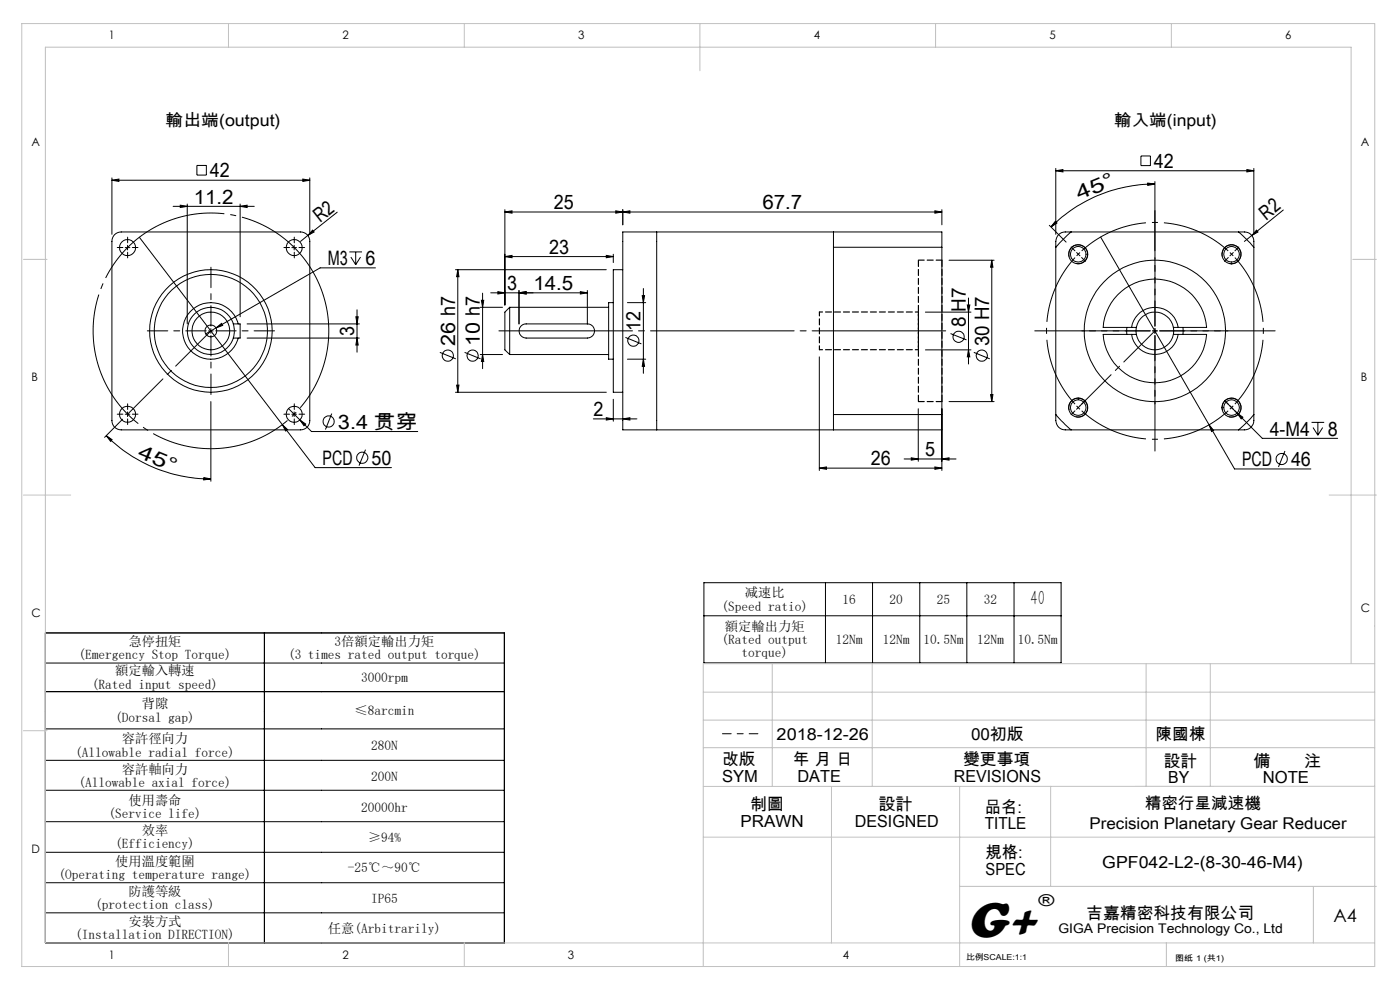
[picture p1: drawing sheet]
<svg xmlns="http://www.w3.org/2000/svg" width="297mm" height="210mm" viewBox="0 0 297 210" stroke-linecap="round" stroke-linejoin="round" font-family="sans-serif">
<g fill="none" stroke="#000" stroke-width=".21">
<path d="M23.7 38.2l1.5-.2v.5zM23.7 37.7v12M23.7 38.2h42M41.8 35.1h2v2h-2zM64.2 38l1.5 .2-1.5 .3zM65.7 37.7v12M224 36.2l1.5-.2v.5zM224 35.7v14M224 36.2h42M242 33.1h2.1v2h-2.1zM243.5 38.8l1.5 .2-1.5 .3zM245 39a31.3 31.3 0 0 0-22 9.1"/>
<path d="M245 38.5v14.7M264.5 36l1.5 .2-1.5 .3zM266 35.7v14M24.3 49.8l.7-.5 .7-.1h38a1.93 1.93 0 0 1 2 2v38a1.93 1.93 0 0 1-2 2h-38a1.93 1.93 0 0 1-2-2v-38l.2-.8zM26.6 52.5h1M27.1 52v1M29.6 50.3l30.3 39.8M36.7 43.8h17.2M38.2 43.5l1.5 .3-1.5 .2zM39.7 43.3v25.4M50.9 43.8l1.5-.3v.5zM50.9 43.3v23.9"/>
<path d="M61.9 52.5h1M62.4 52v1M65.3 49.9l-1.6 1.3M66.3 48.8l.3 .4-1.3 .7zM71.5 45l-6.2 4.9M74.1 53.4h2.7M74.4 54.5l1.1 1.7M75.5 53.4v2.8M76.5 54.5l-1 1.7M79.7 56.8h-11.8l-22.1 12.8M96.6 57.2h32M97.1 57.2v26"/>
<path d="M97.1 57.2l.3 1.5h-.5zM107.1 45l1.5-.3v.5zM107.1 54.4l1.5-.2v.5zM107.1 44.5v20.2M107.1 54.4h23M128.6 54.2l1.5 .2-1.5 .3zM130.1 53.9v1.8M130.6 44.7l1.5 .3-1.5 .2zM132.1 45l1.5-.3v.5zM132.1 44.5v3.2M132.1 57.2h-2v26h2M139.3 49.2v42"/>
<path d="M176.8 49.2v3.2M176.8 52.4h23M176.8 52.4v35.5M198.3 44.7l1.5 .3-1.5 .2zM199.8 44.5v3.2M199.8 45h-92.7M199.8 52.4v-3.2h-67.7v42h67.7v-3.3h-23M199.8 52.4v47.4M201.3 55.2h9.6M210.4 55.2v30M210.4 55.2l.2 1.5h-.5zM222.6 47.8l3.6 3.6"/>
<path d="M223.9 46.9l.3 .4-1.2 .8zM224.6 49.8l.6-.5 .8-.1h38a1.99 1.99 0 0 1 2 2v38a1.99 1.99 0 0 1-2 2h-38a1.99 1.99 0 0 1-2-2v-38l.2-.8zM226.8 54.5a2 2 0 0 1 1.8-2.6 2 2 0 0 1 2.1 2.2 2 2 0 0 1-2.5 1.8M227.2 49.2l-3.2 3.2M233.5 50.3l28.4 49.2h16.2M259.3 54.5a2 2 0 0 1 1.8-2.6 2 2 0 0 1 2.2 2.2 2 2 0 0 1-2.6 1.8M262.7 49.2l3.3 3.2M265.6 49.9l-1.6 1.3M266.6 48.8l.3 .4-1.3 .7zM272.2 44.5l-6.6 5.4M44.2 70.2h1M44.7 69.7v1"/>
<path d="M45.8 69.6l1.2-1 .2 .4zM45.8 69.6l-2.2 1.2M49.5 68.7h1.4v3h-1.4M50.6 68.7a6 6 0 0 0-9.3-3.4 6 6 0 0 0 0 9.8 6 6 0 0 0 9.3-3.4M52.4 68.7h23.8M52.4 71.7h23.8M75.5 67.2h.5l-.3 1.5zM75.7 65.7v9M75.7 71.7l.3 1.5h-.5zM93.3 74.7l3.4 1.4M98.6 74.7l3.4 1.4M101.9 75.2h4.7"/>
<path d="M101.9 65.2h4.7M102.1 63.7h.5l-.2 1.5zM102.4 62.2v16M102.4 75.2l.2 1.5h-.5zM105.6 61.9l1.5 .2-1.5 .3zM108.1 65.2v10M108.1 65.2l-1 1v8l1 1M108.1 75.2h21M108.1 65.2h21M110.1 62.1l1.5-.2v.5zM110.1 61.6v7.1M110.5 69.2l.7-.5h.4h13a1.5 1.5 0 0 1 1.5 1.5 1.5 1.5 0 0 1-1.5 1.5h-13a1.5 1.5 0 0 1-1.4-.9 1.5 1.5 0 0 1 .3-1.6z"/>
<path d="M123.1 61.9l1.5 .2-1.5 .3zM124.6 61.6v7.1M124.6 62.1h-20.5M130.1 64.2h-1v12h1M132.7 71.6l3.4 1.3M133.1 76.2h3.9M133.1 64.2h3.9M136.2 62.7h.5l-.2 1.5zM136.5 61.2v18M136.5 76.2l.2 1.5h-.5zM173.8 75.7v24.1M196.3 74.2h9.7"/>
<path d="M196.3 66.2h9.7M201.6 70.8l3.4 1.3M205.2 64.7h.5l-.2 1.5zM205.5 63.2v14M205.5 74.2l.2 1.5h-.5zM206.6 74.7l3.4 1.4M239 69.5v1.4M240.1 70.9a5 5 0 0 0 4.9 4.3 5 5 0 0 0 4.9-4.3M240.1 70.9h-6.1a11 11 0 0 0 11 10.3 11 11 0 0 0 11-10.3h-6.1M240.1 70.9h1M240.1 69.5a5 5 0 0 1 4.9-4.3 5 5 0 0 1 4.9 4.3M240.1 69.5h-6.1a11 11 0 0 1 11-10.3 11 11 0 0 1 11 10.3h-6.1"/>
<path d="M240.1 69.5h1M241.1 70.9a4 4 0 0 0 3.9 3.3 4 4 0 0 0 3.9-3.3M241.1 69.5a4 4 0 0 1 3.9-3.3 4 4 0 0 1 3.9 3.3M241.1 69.5v1.4M244.5 70.2h1M245 69.7v1M248.9 70.9h1M248.9 69.5h1M248.9 69.5v1.4M251 69.5v1.4M22.5 92.4l1.3 .9-.3 .3zM22.5 92.4a31.4 31.4 0 0 0 22.2 9.2"/>
<path d="M26 88.9l-3.8 3.9M26.6 87.9h1M27.1 87.4v1M44.7 85.2v16.9M59.9 90.1l1.1 1-.4 .3zM59.9 90.1l7 9.1h16.1M61.2 86.7l4.9 4.8h22.5M61.9 87.9h1M62.4 87.4v1M63.6 89.1l1.2 .8-.3 .4zM70.4 87.7l-1.4 3.4M77.5 95.4l-1.3 3.4"/>
<path d="M96.6 83.2h32M96.9 81.7h.5l-.3 1.5zM125.9 88.9h9.2M128.6 88.6l1.5 .3-1.5 .2zM130.1 84.7v4.7M132.1 88.9l1.5-.3v.5zM173.8 99.3l1.5-.2v.4zM173.8 99.3h26M176.8 87.9v3.3M191.8 97.4h11M193.3 97.1l1.5 .3-1.5 .2zM194.8 86.7v11.2"/>
<path d="M198.3 99.1l1.5 .2-1.5 .2zM199.8 97.4l1.5-.3v.5zM201.3 85.2h9.6M210.1 83.7h.5l-.2 1.5zM224 87.9l3.2 3.3M226.8 87a2 2 0 0 1 1.8-2.5 2 2 0 0 1 2.1 2.1 2 2 0 0 1-2.5 1.8M228.4 86.1l.7 .7M229.1 86.1l-.7 .7M256.5 90.1l1 1.2-.5 .2zM259.3 87a2 2 0 0 1 1.8-2.5 2 2 0 0 1 2.2 2.1 2 2 0 0 1-2.6 1.8M260.1 85.3l7.7 7.7h16M262.4 87.6l1.3 .9-.4 .4z"/>
<path d="M266 87.9l-3.3 3.3M272.6 95.7l-1.4 3.4M278.2 89.6h2.7M278.6 90.7l1 1.6M279.6 89.6v2.7M280.6 90.7l-1 1.6M43.3 101.3l1.4 .3-1.5 .2zM9.6 134.3h97.4v65.7h-97.4zM56.1 134.3v65.7M149.3 123.6h75.8v17h-75.8zM149.3 130.6h75.8M175.1 123.6v17"/>
<path d="M185.1 123.6v17M195.1 123.6v17M205.1 123.6v17M215.1 123.6v17M9.6 140.6h97.4M9.6 146.7h97.4M9.6 154.6h97.4M9.6 161.3h97.4M9.6 167.6h97.4M9.6 174.3h97.4M9.6 180.8h97.4M9.6 187.2h97.4"/>
<path d="M9.6 193.6h97.4"/>
<circle cx="27.1" cy="52.5" r="1.7"/>
<circle cx="62.4" cy="52.5" r="1.7"/>
<circle cx="228.7" cy="53.9" r="2.03"/>
<circle cx="228.7" cy="53.9" r="1.66"/>
<circle cx="261.2" cy="53.9" r="1.65"/>
<circle cx="261.2" cy="53.9" r="2.03"/>
<circle cx="44.7" cy="70.2" r="4"/>
<circle cx="44.7" cy="70.2" r="1.25"/>
<circle cx="44.7" cy="70.2" r="12"/>
<circle cx="44.7" cy="70.2" r="5"/>
<circle cx="44.7" cy="70.2" r="13"/>
<circle cx="95" cy="75.4" r="1.18"/>
<circle cx="100.3" cy="75.4" r="1.18"/>
<circle cx="134.4" cy="72.3" r="1.18"/>
<circle cx="203.4" cy="71.5" r="1.19"/>
<circle cx="208.3" cy="75.4" r="1.18"/>
<circle cx="245" cy="70.2" r="15"/>
<circle cx="27.1" cy="87.9" r="1.7"/>
<circle cx="62.4" cy="87.9" r="1.7"/>
<circle cx="69.7" cy="89.4" r="1.19"/>
<circle cx="76.8" cy="97.1" r="1.19"/>
<circle cx="228.7" cy="86.5" r="2.02"/>
<circle cx="228.7" cy="86.5" r="1.66"/>
<circle cx="261.3" cy="86.5" r="2.03"/>
<circle cx="261.3" cy="86.5" r="1.65"/>
<circle cx="271.9" cy="97.4" r="1.18"/>
</g>
<path d="M68.7 62.9a25 25 0 0 0-41.9-10.1 25 25 0 0 0 11.4 41.5 25 25 0 0 0 30.8-30.1l-.3-1.3" fill="none" stroke="#000" stroke-width=".21" stroke-dasharray="30.5 1.3 1.3 1.3" stroke-dashoffset="5.3" stroke-linecap="butt"/>
<path d="M228.8 53.9l-.4 .4M228.8 53.9l.3-.3M261.3 53.9l-.4-.3M261.3 53.9l.3 .4M261.3 86.4l.3-.3M261.3 86.4l-.4 .4" fill="none" stroke="#000" stroke-width=".21" stroke-dasharray="30.5 1.3 1.3 1.3" stroke-linecap="butt"/>
<path d="M228.1 54.6a23 23 0 0 0 0 31.1M260.6 53.2a23 23 0 0 0-31.1 0M229.5 87.1a23 23 0 0 0 31.1 0M262 85.7a23 23 0 0 0 0-31.1" fill="none" stroke="#000" stroke-width=".21" stroke-dasharray="30.5 1.3 1.3 1.3" stroke-dashoffset="15.3" stroke-linecap="butt"/>
<path d="M105.8 70.2h94.8" fill="none" stroke="#000" stroke-width=".21" stroke-dasharray="30.5 1.3 1.3 1.3" stroke-dashoffset="2.1"/>
<g fill="none" stroke="#000" stroke-width=".21" stroke-dasharray="30.5 1.3 1.3 1.3">
<path d="M26.1 52.5h-1.2M27.1 51.5v-1.2M27.1 53.5v1.2M28.1 52.5h1.2M61.4 52.5h-1.2M62.4 51.5v-1.2M62.4 53.5v1.2M63.4 52.5h1.2M228 53.2l-.8-.8M228.8 53.9l-.4-.3M228.8 53.9l.3 .4M229.5 54.6l.8 .8"/>
<path d="M260.6 54.6l-.8 .8M261.3 53.9l.3-.3M261.3 53.9l-.4 .4M262 53.2l.8-.8M245 70.2v-.5M245 70.2h-.5M245 70.2v.5M245 70.2h.5M26.1 87.9h-1.2M27.1 86.9v-1.2M27.1 88.9v1.2M28.1 87.9h1.2"/>
<path d="M61.4 87.9h-1.2M62.4 86.9v-1.2M62.4 88.9v1.2M63.4 87.9h1.2M228 87.2l-.8 .8M229.5 85.7l.8-.8M260.6 85.7l-.8-.8M261.3 86.4l.3 .4M261.3 86.4l-.4-.3M262 87.2l.8 .8"/>
</g>
<path d="M43.8 70.2h-12.5M44.8 69.2v-12.5M44.8 71.2v12.5M45.8 70.2h12.5" fill="none" stroke="#000" stroke-width=".21" stroke-dasharray="30.5 1.3 1.3 1.3" stroke-dashoffset="26.1"/>
<path d="M153.3 155.6h7.5" fill="none" stroke="#000" stroke-width=".21" stroke-dasharray="30.5 1.3 1.3 1.3" stroke-dashoffset="28.6"/>
<path d="M44.8 70.2l-17.7 17.7" fill="none" stroke="#000" stroke-width=".21" stroke-dasharray="30.5 1.3 1.3 1.3" stroke-dashoffset="19.9"/>
<path d="M245 70.2l-15.9 15.9" fill="none" stroke="#000" stroke-width=".21" stroke-dasharray="30.5 1.3 1.3 1.3" stroke-dashoffset="21.1"/>
<path d="M173.8 66.2h21M173.8 74.2h21" fill="none" stroke="#000" stroke-width=".25" stroke-dasharray="1.3 .6" stroke-dashoffset=".6"/>
<path d="M173.8 66.2v8M194.8 66.2v8" fill="none" stroke="#000" stroke-width=".25" stroke-dasharray="1.3 .6" stroke-dashoffset=".4"/>
<path d="M194.8 55.2h5M194.8 85.2h5" fill="none" stroke="#000" stroke-width=".25" stroke-dasharray="1.3 .6"/>
<path d="M194.8 55.2v30M199.8 55.2v30" fill="none" stroke="#000" stroke-width=".25" stroke-dasharray="1.3 .6" stroke-dashoffset="-.1"/>
<g fill="none" stroke="#c0c0c0" stroke-width=".21">
<path d="M4.6 5h287v200h-287zM48.5 5v5M98.5 5v5M148.5 5v10M198.5 5v5M248.5 5v5M5 55h5M287 55h5M5 105h10M282 105h10M5 155h5M149.2 152.7h142.4"/>
<path d="M149.2 146.8h142.4M149.2 158.6h142.4M163.8 140.8v26M185 140.8v26M243.1 140.8v26M256.8 140.8v26M286.6 140.8v-130.8h-277v190h282M291.6 140.8h-142.4v64.2M149.2 177.6h142.4M176.4 166.8v33.2M203.6 166.8v38.2M222.9 166.8v21.2"/>
<path d="M291.6 166.8h-142.4M203.6 188h88.4M278.6 188v12M48.5 200v5M98.5 200v5M247.4 200v5"/>
</g>
<path d="M244 70.2h-14.5M245 69.2v-14.5M245 71.2v14.5M246 70.2h14.5" fill="none" stroke="#000" stroke-width=".21" stroke-dasharray="30.5 1.3 1.3 1.3" stroke-dashoffset="25.1"/>
<path d="M244 70.2h-24.5M245 69.2v-24.5M245 71.2v24.5M246 70.2h24.5" fill="none" stroke="#000" stroke-width=".21" stroke-dasharray="30.5 1.3 1.3 1.3" stroke-dashoffset="20.1"/>
<g fill="#000">
<path d="M66.3 48.8l.3 .4-1.3 .7zM266.6 48.8l.3 .4-1.3 .7z"/>
<path d="M23.7 38.2l1.5-.2v.5zM64.2 38l1.5 .2-1.5 .3z"/>
<path d="M243.5 38.8l1.5 .2-1.5 .3zM223.9 46.9l.3 .4-1.2 .8z"/>
<path d="M50.9 43.8l1.5-.3v.5zM38.2 43.5l1.5 .3-1.5 .2z"/>
<path d="M107.1 45l1.5-.3v.5zM130.6 44.7l1.5 .3-1.5 .2zM107.1 54.4l1.5-.2v.5zM128.6 54.2l1.5 .2-1.5 .3zM128.6 88.6l1.5 .3-1.5 .2zM132.1 88.9l1.5-.3v.5z"/>
<path d="M132.1 45l1.5-.3v.5zM198.3 44.7l1.5 .3-1.5 .2z"/>
<path d="M210.4 55.2l.2 1.5h-.5zM210.1 83.7h.5l-.2 1.5z"/>
<path d="M45.8 69.6l1.4-.6-.2-.4zM63.6 89.1l.9 1.2 .3-.4zM224 36.2l1.5-.2v.5zM264.5 36l1.5 .2-1.5 .3zM256.5 90.1l.5 1.4 .5-.2zM262.4 87.6l.9 1.3 .4-.4z"/>
<path d="M105.6 61.9l1.5 .2-1.5 .3zM110.1 62.1l1.5-.2v.5z"/>
<path d="M110.1 62.1l1.5-.2v.5zM123.1 61.9l1.5 .2-1.5 .3z"/>
<path d="M136.5 76.2l.2 1.5h-.5zM136.2 62.7h.5l-.2 1.5zM96.9 81.7h.5l-.3 1.5zM97.1 57.2l.3 1.5h-.5zM102.4 75.2l.2 1.5h-.5zM102.1 63.7h.5l-.2 1.5zM75.5 67.2h.5l-.3 1.5zM75.7 71.7l.3 1.5h-.5z"/>
<path d="M205.5 74.2l.2 1.5h-.5zM205.2 64.7h.5l-.2 1.5z"/>
<path d="M22.5 92.4l1.3 .9-.3 .3zM43.3 101.3l1.4 .3-1.5 .2z"/>
<path d="M193.3 97.1l1.5 .3-1.5 .2zM199.8 97.4l1.5-.3v.5zM173.8 99.3l1.5-.2v.4zM198.3 99.1l1.5 .2-1.5 .2zM59.9 90.1l.7 1.3 .4-.3z"/>
</g>
<text font-size="11" x="205.1" y="198.7">G+</text>
<text font-size="4.4" x="218.6" y="128.4">40</text>
<g font-size="4.2">
<text x="244.8" y="35.6">42</text>
<text x="44.5" y="37.6">42</text>
<text x="41.1" y="43.2">11.2</text>
<text x="67.9" y="47.2" transform="rotate(-38 67.9 47.2)">R2</text>
<text x="117.5" y="44.4">25</text>
<text x="161.8" y="44.4">67.7</text>
<text x="228.9" y="42.5" transform="rotate(-23 228.9 42.5)">4 5 °</text>
<text x="268.6" y="46.8" transform="rotate(-39 268.6 46.8)">R2</text>
<text x="116.5" y="53.8">23</text>
<text x="69.5" y="56.2">M3</text>
<text x="77.6" y="56.2">6</text>
<text x="107.6" y="61.5">3</text>
<text x="113.2" y="61.5">14.5</text>
<text x="75.2" y="71.2" transform="rotate(-90 75.2 71.2)">3</text>
<text x="135.9" y="70.3" transform="rotate(-90 135.9 70.3)">12</text>
<text x="204.9" y="69.5" transform="rotate(-90 204.9 69.5)">8 H7</text>
<text x="96.5" y="73.5" transform="rotate(-90 96.5 73.5)">26 h7</text>
<text x="101.8" y="73.5" transform="rotate(-90 101.8 73.5)">10 h7</text>
<text x="209.8" y="73.5" transform="rotate(-90 209.8 73.5)">30 H7</text>
<text x="125.9" y="88.2">2</text>
<text x="71.7" y="90.9">3.4 贯穿</text>
<text x="269.4" y="92.4">4-M4</text>
<text x="281.7" y="92.4">8</text>
<text x="29.1" y="97" transform="rotate(23 29.1 97)">4 5 °</text>
<text x="68.4" y="98.6">PCD</text>
<text x="78.8" y="98.6">50</text>
<text x="184.7" y="98.7">26</text>
<text x="196.3" y="96.7">5</text>
<text x="263.5" y="98.9">PCD</text>
<text x="273.9" y="98.9">46</text>
</g>
<text font-size="3.9" x="282.9" y="195.5">A4</text>
<g font-size="3.5">
<text x="35.1" y="26.6">輸出端(output)</text>
<text x="236.3" y="26.6">輸入端(input)</text>
<text x="164.8" y="157">2018-12-26</text>
<text x="206" y="157">00初版</text>
<text x="245.2" y="157">陳國棟</text>
<text x="153.2" y="162.3">改版</text>
<text x="153.2" y="165.8">SYM</text>
<text x="168.2" y="162.3">年 月 日</text>
<text x="169.2" y="165.8">DATE</text>
<text x="202.4" y="165.8">REVISIONS</text>
<text x="204.3" y="162.3">變更事項</text>
<text x="246.9" y="162.6">設計</text>
<text x="247.9" y="166.1">BY</text>
<text x="265.9" y="162.6">備</text>
<text x="267.9" y="166.1">NOTE</text>
<text x="276.6" y="162.6">注</text>
<text x="159.1" y="171.9">制圖</text>
<text x="186.4" y="171.9">設計</text>
<text x="208.9" y="172.4">品名:</text>
<text x="157.1" y="175.4">PRAWN</text>
<text x="181.3" y="175.4">DESIGNED</text>
<text x="208.9" y="175.9">TITLE</text>
<text x="209.1" y="182.1">規格:</text>
<text x="209.1" y="185.6">SPEC</text>
<text x="233.8" y="184.2">GPF042-L2-(8-30-46-M4)</text>
<text x="220.3" y="192.2">®</text>
<text x="230.5" y="194.8">吉嘉精密科技有限公司</text>
</g>
<g font-size="3.4">
<text x="242.9" y="171.6">精密行星減速機</text>
<text x="231.1" y="175.9">Precision Planetary Gear Reducer</text>
</g>
<g font-size="2.8">
<text x="153.1" y="129.5">(Speed ratio)</text>
<text x="158" y="126.7">减速比</text>
<text x="178.7" y="128.1">16</text>
<text x="188.7" y="128.1">20</text>
<text x="198.7" y="128.1">25</text>
<text x="208.7" y="128.1">32</text>
<text x="27.2" y="137">急停扭矩</text>
<text x="71" y="137">3倍額定輸出力矩</text>
<text x="153.1" y="136.6">(Rated output</text>
<text x="153.8" y="133.8">額定輸出力矩</text>
<text x="177.3" y="136.6">12Nm</text>
<text x="187.3" y="136.6">12Nm</text>
<text x="195.9" y="136.6">10.5Nm</text>
<text x="207.3" y="136.6">12Nm</text>
<text x="215.9" y="136.6">10.5Nm</text>
<text x="16.7" y="139.8">(Emergency Stop Torque)</text>
<text x="24.4" y="143.3">額定輸入轉速</text>
<text x="61.1" y="139.8">(3 times rated output torque)</text>
<text x="157.3" y="139.4">torque)</text>
<text x="19.5" y="146.1">(Rated input speed)</text>
<text x="76.6" y="144.7">3000rpm</text>
<text x="24.4" y="153.1">(Dorsal gap)</text>
<text x="30.1" y="150.2">背隙</text>
<text x="75.2" y="151.7">≤8arcmin</text>
<text x="15.9" y="160.5">(Allowable radial force)</text>
<text x="25.8" y="157.7">容許徑向力</text>
<text x="78.7" y="159.1">280N</text>
<text x="16.7" y="167">(Allowable axial force)</text>
<text x="25.8" y="164.2">容許軸向力</text>
<text x="78.7" y="165.6">200N</text>
<text x="23" y="173.6">(Service life)</text>
<text x="27.2" y="170.7">使用壽命</text>
<text x="76.6" y="172.1">20000hr</text>
<text x="24.4" y="180">(Efficiency)</text>
<text x="30.1" y="177.1">效率</text>
<text x="78" y="178.5">≥94%</text>
<text x="24.4" y="183.6">使用溫度範圍</text>
<text x="73.8" y="185">-25℃～90℃</text>
<text x="12.4" y="186.4">(Operating temperature range)</text>
<text x="27.2" y="190">防護等級</text>
<text x="78.7" y="191.4">IP65</text>
<text x="20.2" y="192.9">(protection class)</text>
<text x="27.2" y="196.4">安裝方式</text>
<text x="69.6" y="197.8">任意(Arbitrarily)</text>
<text x="224.5" y="197.8">GIGA Precision Technology Co., Ltd</text>
<text x="16" y="199.2">(Installation DIRECTION)</text>
</g>
<g font-size="2.5">
<text x="23.1" y="8.4">1</text>
<text x="72.7" y="8.4">2</text>
<text x="122.7" y="8.4">3</text>
<text x="172.7" y="8.4">4</text>
<text x="222.7" y="8.4">5</text>
<text x="272.7" y="8.4">6</text>
<text x="6.7" y="30.9">A</text>
<text x="288.7" y="30.9">A</text>
<text x="6.7" y="80.9">B</text>
<text x="288.7" y="80.9">B</text>
<text x="6.7" y="130.9">C</text>
<text x="288.7" y="129.9">C</text>
<text x="6.7" y="180.9">D</text>
<text x="23.1" y="203.4">1</text>
<text x="72.7" y="203.4">2</text>
<text x="120.5" y="203.4">3</text>
<text x="178.8" y="203.4">4</text>
</g>
<g font-size="1.7">
<text x="204.9" y="203.7">比例SCALE:1:1</text>
<text x="249.3" y="203.8">图纸 1 (共1)</text>
</g>
</svg>
